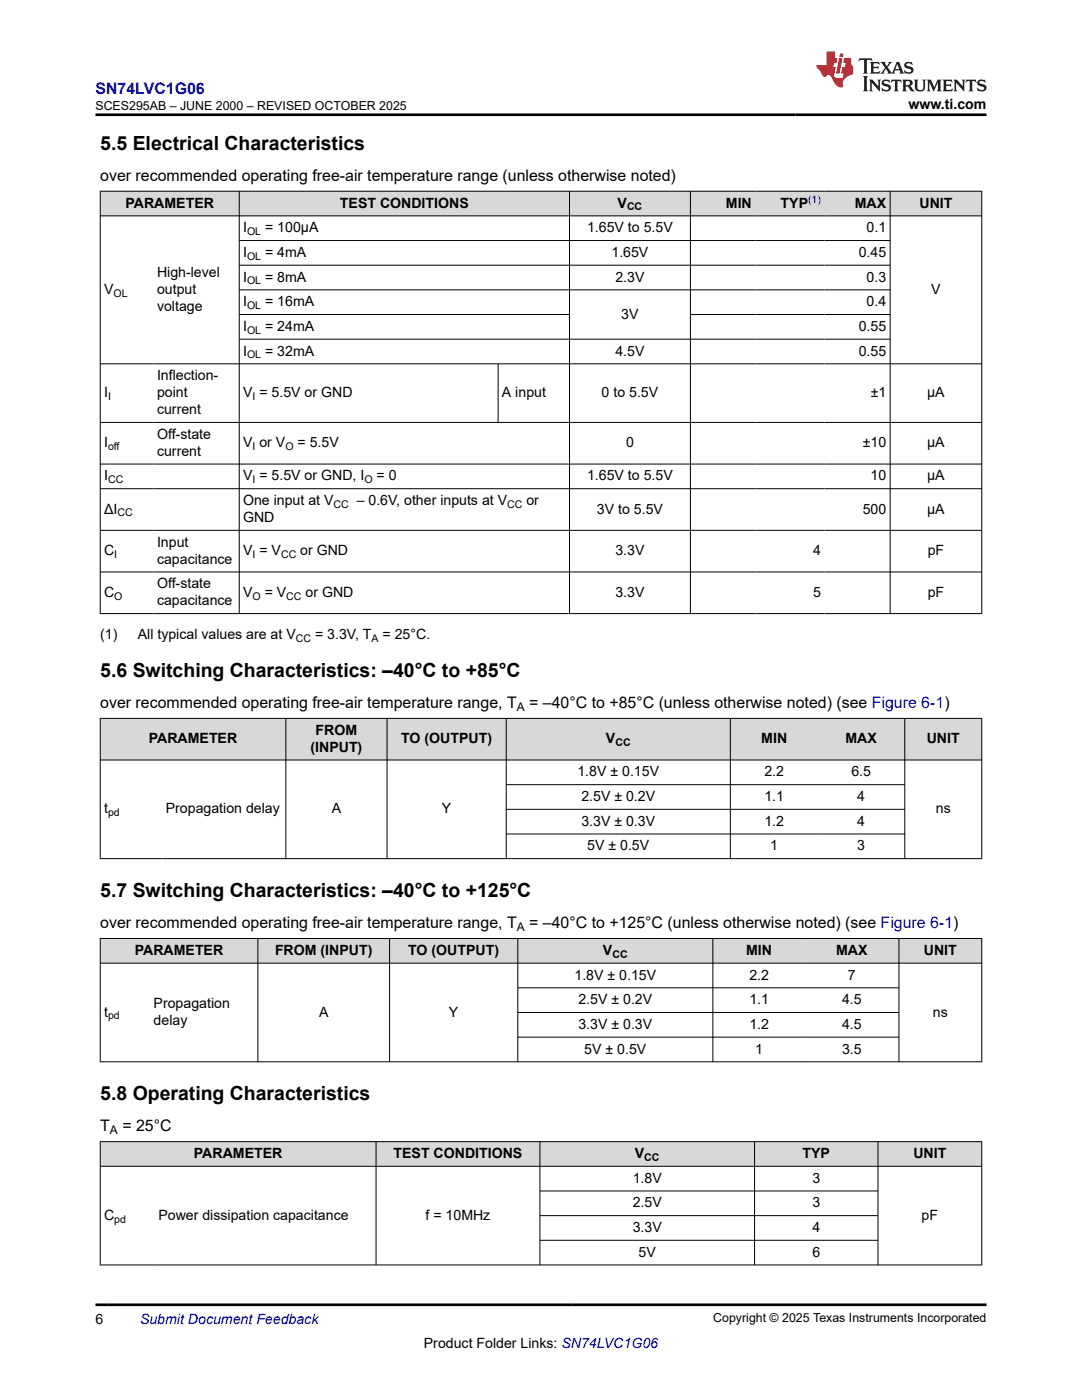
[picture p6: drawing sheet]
<svg xmlns="http://www.w3.org/2000/svg" width="216mm" height="279mm" viewBox="0 0 216 279" stroke-linecap="round" stroke-linejoin="round" font-family="sans-serif">
<g fill="#d8d8d8">
<path d="M20 38.2h175.9v4.9h-175.9z" fill-rule="evenodd"/>
<path d="M20.1 38.2h27.6v4.8h-27.6z" fill-rule="evenodd"/>
<path d="M47.8 38.2h65.8v4.8h-65.8z" fill-rule="evenodd"/>
<path d="M113.7 38.2h24v4.8h-24z" fill-rule="evenodd"/>
<path d="M137.8 38.2h12.9v4.8h-12.9z" fill-rule="evenodd"/>
<path d="M150.7 38.2h13.8v4.8h-13.8z" fill-rule="evenodd"/>
<path d="M164.5 38.2h13.1v4.8h-13.1z" fill-rule="evenodd"/>
<path d="M177.7 38.2h18.1v4.8h-18.1z" fill-rule="evenodd"/>
</g>
<g fill="none" stroke="#000" stroke-width=".2">
<path d="M19.9 38.2h176.1M20 38.1v84.4M47.7 38.1v84.4M113.6 38.1v84.4M137.8 38.1v84.4M177.6 38.1v84.4M195.9 38.1v84.4M19.9 43.1h176.1M47.7 48h130M47.7 52.9h130M47.7 57.8h130M19.9 72.6h176.1"/>
<path d="M47.7 62.8h66M47.7 67.7h130M99.4 72.6v11.8M137.8 62.8h39.9M19.9 84.3h176.1M19.9 92.6h176.1M19.9 97.5h176.1M19.9 105.8h176.1M19.9 114.2h176.1M19.9 122.5h176.1"/>
</g>
<g fill="#d8d8d8">
<path d="M20 143.4h175.9v8.3h-175.9z" fill-rule="evenodd"/>
<path d="M20.1 143.4h36.9v8.2h-36.9z" fill-rule="evenodd"/>
<path d="M57.1 143.4h20.1v8.2h-20.1z" fill-rule="evenodd"/>
<path d="M77.3 143.4h23.7v8.2h-23.7z" fill-rule="evenodd"/>
<path d="M101.1 143.4h44.6v8.2h-44.6z" fill-rule="evenodd"/>
<path d="M145.8 143.4h17.4v8.2h-17.4z" fill-rule="evenodd"/>
<path d="M163.2 143.4h17.3v8.2h-17.3z" fill-rule="evenodd"/>
<path d="M180.6 143.4h15.2v8.2h-15.2z" fill-rule="evenodd"/>
</g>
<g fill="none" stroke="#000" stroke-width=".2">
<path d="M19.9 143.4h176.1M19.9 151.7h176.1M20 143.3v28.1M57 143.3v28.1M77.2 143.3v28.1M101 143.3v28.1M101 156.6h79.6M145.7 143.3v28.1M180.5 143.3v28.1M195.9 143.3v28.1M19.9 171.4h176.1M101 161.5h79.6"/>
<path d="M101 166.4h79.6"/>
</g>
<g fill="#d8d8d8">
<path d="M20 187.3h175.9v4.9h-175.9z" fill-rule="evenodd"/>
<path d="M20.1 187.4h31.3v4.8h-31.3z" fill-rule="evenodd"/>
<path d="M51.5 187.4h26.2v4.8h-26.2z" fill-rule="evenodd"/>
<path d="M77.8 187.4h25.5v4.8h-25.5z" fill-rule="evenodd"/>
<path d="M103.4 187.4h38.8v4.8h-38.8z" fill-rule="evenodd"/>
<path d="M142.3 187.4h18.4v4.8h-18.4z" fill-rule="evenodd"/>
<path d="M160.7 187.4h18.6v4.8h-18.6z" fill-rule="evenodd"/>
<path d="M179.4 187.4h16.4v4.8h-16.4z" fill-rule="evenodd"/>
</g>
<g fill="none" stroke="#000" stroke-width=".2">
<path d="M19.9 187.3h176.1M19.9 192.2h176.1M20 187.2v24.8M51.5 187.2v24.8M77.7 187.2v24.8M103.3 187.2v24.8M103.3 197.1h76.1M142.2 187.2v24.8M179.4 187.2v24.8M195.9 187.2v24.8M19.9 211.9h176.1M103.3 202.1h76.1"/>
<path d="M103.3 207h76.1"/>
</g>
<g fill="#d8d8d8">
<path d="M20 227.8h175.9v5h-175.9z" fill-rule="evenodd"/>
<path d="M20.1 227.9h54.9v4.8h-54.9z" fill-rule="evenodd"/>
<path d="M75.1 227.9h32.6v4.8h-32.6z" fill-rule="evenodd"/>
<path d="M107.8 227.9h42.7v4.8h-42.7z" fill-rule="evenodd"/>
<path d="M150.6 227.9h24.5v4.8h-24.5z" fill-rule="evenodd"/>
<path d="M175.3 227.9h20.5v4.8h-20.5z" fill-rule="evenodd"/>
</g>
<path d="M19.9 227.8h176.1M19.9 232.8h176.1M20 227.8v24.7M75 227.8v24.7M107.7 227.8v24.7M107.7 237.7h67.6M150.6 227.8v24.7M175.2 227.8v24.7M195.9 227.8v24.7M19.9 252.4h176.1M107.7 242.6h67.6M107.7 247.5h67.6" fill="none" stroke="#000" stroke-width=".2"/>
<path d="M171.5 11.6l-.2 .6 .5-.2h.6v.1v2.2l-.2 .4h1l-.2-.4v-2.2v-.1h.5l.6 .2-.2-.6zM173.6 12.4l.2 .3v1.6l-.2 .4h1.9l.1-.6a1.08 1.08 0 0 1-1.3 .2v-.7h.6l.4 .2v-.7l-.4 .2h-.6v-.5l.2-.2a1 1 0 0 1 1 .3l-.1-.5zM175.7 12.4l.9 1.1-1 1.2h.9l-.2-.2 .5-.8 .4 .8-.2 .2h1.6l-.2-.2 .2-.5h.9l.1 .5-.1 .2h.9l-.2-.4-.8-1.9h-.5l-.9 2.1-.9-1.1 .9-1h-.8l.2 .2-.4 .6-.4-.6 .2-.2zM179 12.8l.4 1h-.7zM180.7 12.5a.65 .65 0 0 0-.2 .7 .65 .65 0 0 0 .6 .5l.6 .1 .1 .3a.79 .79 0 0 1-.7 .4 .79 .79 0 0 1-.7-.5l.1 .7 .2-.1a.93 .93 0 0 0 1.1 0 .93 .93 0 0 0 .4-.9 1.46 1.46 0 0 0-1.2-.6l-.1-.3a1.09 1.09 0 0 1 1.2 .2l-.2-.6-.1 .1-.5-.2zM172.2 15.2l.2 .4v2.2l-.2 .4h1l-.2-.4v-2.2l.2-.4zM173.4 15.9l.2 .4v1.5l-.2 .4h.8l-.3-.4 .1-1.3 1.6 1.8v-2l.2-.4h-.7l.1 .2 .1 1.1-1.2-1.3zM176.2 16a.65 .65 0 0 0-.2 .8 .65 .65 0 0 0 .6 .4l.6 .2 .1 .2a.79 .79 0 0 1-.7 .4 .79 .79 0 0 1-.7-.5l.1 .7 .2-.1a.93 .93 0 0 0 1.1 .1 .93 .93 0 0 0 .4-1 1.46 1.46 0 0 0-1.2-.5l-.1-.4a1.09 1.09 0 0 1 1.2 .2l-.1-.6-.2 .1-.5-.1zM177.9 15.9l-.1 .6a.63 .63 0 0 1 .8-.3v1.6l-.3 .4h1l-.2-.4v-1.6a.66 .66 0 0 1 .8 .3l-.1-.6zM180 15.9l.2 .4v1.5l-.2 .4h1l-.2-.2-.1-.7h.5l.1 .2a.79 .79 0 0 0 1.2 .6l-1-.9a.61 .61 0 0 0 .6-.6 .61 .61 0 0 0-.5-.7zM180.8 16.2h.1a.47 .47 0 0 1 .5 .1 .47 .47 0 0 1 .1 .5l-.1 .1-.7 .1zM182.3 15.9l.2 .2a2.27 2.27 0 0 0 .4 2 1.04 1.04 0 0 0 1.7-.7v-1.3l.2-.2h-.8l.2 .4v1.1a.6 .6 0 0 1-.6 .6 .6 .6 0 0 1-.6-.6v-1.1l.3-.4zM184.9 15.9l.2 .4v1.5l-.2 .4h.8l-.3-.4v-1.4l.9 1.9 .9-1.9v1.4l-.3 .4h1l-.2-.4v-1.5l.2-.4h-.8l-.7 1.5-.6-1.5zM188.1 15.9l.2 .4v1.5l-.2 .4h1.9l.1-.6a1.09 1.09 0 0 1-1.3 .2v-.7h.6l.4 .2v-.6l-.4 .2h-.6v-.6l.2-.1a1.01 1.01 0 0 1 1 .3l-.1-.6zM190.2 15.9l.3 .4v1.5l-.3 .4h.8l-.2-.4v-1.3l1.6 1.8v-2l.2-.4h-.7l.2 .2v1.1l-1.2-1.3zM192.8 15.9l-.1 .6a.63 .63 0 0 1 .8-.3v1.6l-.3 .4h1l-.2-.4v-1.6a.66 .66 0 0 1 .8 .3l-.1-.6zM195.2 16a.65 .65 0 0 0-.2 .8 .65 .65 0 0 0 .6 .4l.6 .2 .2 .2a.79 .79 0 0 1-.7 .4 .79 .79 0 0 1-.7-.5l.1 .7 .2-.1a.93 .93 0 0 0 1 .1 .93 .93 0 0 0 .5-1 1.46 1.46 0 0 0-1.3-.5v-.4a1.09 1.09 0 0 1 1.2 .2l-.2-.6-.2 .1-.5-.1z" fill="#231f20"/>
<path d="M164.9 10.3v2.7h-2l.1 .4 .8 1a.95 .95 0 0 0 1 .9 .59 .59 0 0 1 .5-.4 .59 .59 0 0 1 .5 .3l.4 .8a1.59 1.59 0 0 0 2.1 1.4 1.61 1.61 0 0 1 1-2.3l1-.3-.1-1.5a1.59 1.59 0 0 1-.3-1.7h-1.5l-.2 .9h.6l-.2 .9h-.5l-.2 .9v.3l.4 .1-.1 .9h-.7a.73 .73 0 0 1-1-.7l.3-1.5h-.5l.1-.9h.5l.2-.9h-.5v-1.3zM167.4 11.6l-.6 3.1h.7l.6-3.1zM167.6 10.7l-.1 .6h.7l.1-.6z" fill="#ed1c24"/>
<path d="M19 22.9h177.8M19 260.4h177.8" fill="none" stroke="#000" stroke-width=".53"/>
<g font-size="3.9">
<text x="20" y="29.9">5.5 Electrical Characteristics</text>
<text x="20" y="135.1">5.6 Switching Characteristics: –40°C to +85°C</text>
<text x="20" y="179">5.7 Switching Characteristics: –40°C to +125°C</text>
<text x="20" y="219.6">5.8 Operating Characteristics</text>
</g>
<text font-size="3.2" fill="#00f" x="19" y="18.7">SN74LVC1G06</text>
<g font-size="3.2">
<text x="20" y="36.1">over recommended operating free-air temperature range (unless otherwise noted)</text>
<text x="20" y="141.3">over recommended operating free-air temperature range, T</text>
<text x="105.6" y="141.3">= –40°C to +85°C (unless otherwise noted) (see Figure 6-1)</text>
<text x="20" y="185.2">over recommended operating free-air temperature range, T</text>
<text x="105.6" y="185.2">= –40°C to +125°C (unless otherwise noted) (see Figure 6-1)</text>
<text x="20" y="225.7">T</text>
<text x="24.4" y="225.7">= 25°C</text>
</g>
<g font-size="2.8">
<text x="181.3" y="21.8">www.ti.com</text>
<text x="25" y="41.4">PARAMETER</text>
<text x="67.8" y="41.4">TEST CONDITIONS</text>
<text x="123.2" y="41.4">V</text>
<text x="144.9" y="41.4">MIN</text>
<text x="155.8" y="41.4">TYP</text>
<text x="170.6" y="41.4">MAX</text>
<text x="183.5" y="41.4">UNIT</text>
<text x="48.5" y="46.4">I</text>
<text x="52.9" y="46.4">= 100μA</text>
<text x="117.1" y="46.4">1.65V to 5.5V</text>
<text x="172.9" y="46.4">0.1</text>
<text x="48.5" y="51.3">I</text>
<text x="52.9" y="51.3">= 4mA</text>
<text x="122" y="51.3">1.65V</text>
<text x="171.4" y="51.3">0.45</text>
<text x="20.8" y="58.7">V</text>
<text x="31.3" y="55.3">High-level</text>
<text x="31.3" y="58.7">output</text>
<text x="48.5" y="56.2">I</text>
<text x="52.9" y="56.2">= 8mA</text>
<text x="122.8" y="56.2">2.3V</text>
<text x="172.9" y="56.2">0.3</text>
<text x="185.8" y="58.7">V</text>
<text x="31.3" y="62">voltage</text>
<text x="48.5" y="61.1">I</text>
<text x="52.9" y="61.1">= 16mA</text>
<text x="124" y="63.6">3V</text>
<text x="172.9" y="61.1">0.4</text>
<text x="48.5" y="66">I</text>
<text x="48.5" y="71">I</text>
<text x="52.9" y="66">= 24mA</text>
<text x="52.9" y="71">= 32mA</text>
<text x="122.8" y="71">4.5V</text>
<text x="171.4" y="66">0.55</text>
<text x="171.4" y="71">0.55</text>
<text x="31.3" y="75.9">Inflection-</text>
<text x="20.8" y="79.3">I</text>
<text x="31.3" y="79.3">point</text>
<text x="31.3" y="82.7">current</text>
<text x="48.5" y="79.3">V = 5.5V or GND</text>
<text x="100.2" y="79.3">A input</text>
<text x="120.1" y="79.3">0 to 5.5V</text>
<text x="173.7" y="79.3">±1</text>
<text x="185" y="79.3">µA</text>
<text x="20.8" y="89.3">I</text>
<text x="31.3" y="87.6">Off-state</text>
<text x="48.5" y="89.3">V or V</text>
<text x="59.4" y="89.3">= 5.5V</text>
<text x="124.9" y="89.3">0</text>
<text x="172.2" y="89.3">±10</text>
<text x="185" y="89.3">µA</text>
<text x="20.8" y="95.9">I</text>
<text x="31.3" y="91">current</text>
<text x="48.5" y="95.9">V = 5.5V or GND, I</text>
<text x="75.1" y="95.9">= 0</text>
<text x="117.1" y="95.9">1.65V to 5.5V</text>
<text x="173.7" y="95.9">10</text>
<text x="185" y="95.9">µA</text>
<text x="48.5" y="100.8">One input at V</text>
<text x="71.2" y="100.8">– 0.6V, other inputs at V</text>
<text x="105" y="100.8">or</text>
<text x="20.8" y="102.5">ΔI</text>
<text x="48.5" y="104.2">GND</text>
<text x="119.1" y="102.5">3V to 5.5V</text>
<text x="172.1" y="102.5">500</text>
<text x="185" y="102.5">µA</text>
<text x="20.8" y="110.8">C</text>
<text x="31.3" y="109.1">Input</text>
<text x="31.3" y="112.5">capacitance</text>
<text x="48.5" y="110.8">V = V</text>
<text x="59.9" y="110.8">or GND</text>
<text x="122.8" y="110.8">3.3V</text>
<text x="162.3" y="110.8">4</text>
<text x="185.1" y="110.8">pF</text>
<text x="20.8" y="119.1">C</text>
<text x="31.3" y="117.4">Off-state</text>
<text x="48.5" y="119.1">V</text>
<text x="52.8" y="119.1">= V</text>
<text x="61" y="119.1">or GND</text>
<text x="122.8" y="119.1">3.3V</text>
<text x="162.3" y="119.1">5</text>
<text x="185.1" y="119.1">pF</text>
<text x="31.3" y="120.8">capacitance</text>
<text x="20" y="127.6">(1)</text>
<text x="27.5" y="127.6">All typical values are at V</text>
<text x="62.9" y="127.6">= 3.3V, T</text>
<text x="76.3" y="127.6">= 25°C.</text>
<text x="29.7" y="148.3">PARAMETER</text>
<text x="63" y="146.6">FROM</text>
<text x="80.1" y="148.3">TO (OUTPUT)</text>
<text x="120.9" y="148.3">V</text>
<text x="151.9" y="148.3">MIN</text>
<text x="168.7" y="148.3">MAX</text>
<text x="184.9" y="148.3">UNIT</text>
<text x="62" y="150">(INPUT)</text>
<text x="115.2" y="155">1.8V ± 0.15V</text>
<text x="152.5" y="155">2.2</text>
<text x="169.9" y="155">6.5</text>
<text x="116" y="159.9">2.5V ± 0.2V</text>
<text x="152.5" y="159.9">1.1</text>
<text x="171.1" y="159.9">4</text>
<text x="20.8" y="162.3">t</text>
<text x="33.1" y="162.3">Propagation delay</text>
<text x="66.2" y="162.3">A</text>
<text x="88.2" y="162.3">Y</text>
<text x="116" y="164.8">3.3V ± 0.3V</text>
<text x="152.5" y="164.8">1.2</text>
<text x="171.1" y="164.8">4</text>
<text x="186.7" y="162.3">ns</text>
<text x="117.2" y="169.7">5V ± 0.5V</text>
<text x="153.7" y="169.7">1</text>
<text x="171.1" y="169.7">3</text>
<text x="26.9" y="190.6">PARAMETER</text>
<text x="54.9" y="190.6">FROM (INPUT)</text>
<text x="81.5" y="190.6">TO (OUTPUT)</text>
<text x="120.3" y="190.6">V</text>
<text x="148.9" y="190.6">MIN</text>
<text x="166.9" y="190.6">MAX</text>
<text x="184.3" y="190.6">UNIT</text>
<text x="114.6" y="195.5">1.8V ± 0.15V</text>
<text x="149.5" y="195.5">2.2</text>
<text x="169.2" y="195.5">7</text>
<text x="20.8" y="202.9">t</text>
<text x="30.7" y="201.2">Propagation</text>
<text x="63.7" y="202.9">A</text>
<text x="89.6" y="202.9">Y</text>
<text x="115.4" y="200.4">2.5V ± 0.2V</text>
<text x="149.5" y="200.4">1.1</text>
<text x="168" y="200.4">4.5</text>
<text x="186.1" y="202.9">ns</text>
<text x="30.7" y="204.6">delay</text>
<text x="115.4" y="205.3">3.3V ± 0.3V</text>
<text x="149.5" y="205.3">1.2</text>
<text x="168" y="205.3">4.5</text>
<text x="116.6" y="210.3">5V ± 0.5V</text>
<text x="150.7" y="210.3">1</text>
<text x="168" y="210.3">3.5</text>
<text x="38.7" y="231.1">PARAMETER</text>
<text x="78.5" y="231.1">TEST CONDITIONS</text>
<text x="126.7" y="231.1">V</text>
<text x="160.1" y="231.1">TYP</text>
<text x="182.3" y="231.1">UNIT</text>
<text x="126.2" y="236">1.8V</text>
<text x="162.1" y="236">3</text>
<text x="20.8" y="243.4">C</text>
<text x="31.6" y="243.4">Power dissipation capacitance</text>
<text x="84.9" y="243.4">f = 10MHz</text>
<text x="126.2" y="241">2.5V</text>
<text x="126.2" y="245.9">3.3V</text>
<text x="162.1" y="241">3</text>
<text x="162.1" y="245.9">4</text>
<text x="183.9" y="243.4">pF</text>
<text x="127.4" y="250.8">5V</text>
<text x="162.1" y="250.8">6</text>
<text x="19" y="264.2">6</text>
<text x="84.6" y="269">Product Folder Links: SN74LVC1G06</text>
</g>
<text font-size="2.8" fill="#00f" x="27.9" y="264.2">Submit Document Feedback</text>
<g font-size="2.5">
<text x="19" y="21.9">SCES295AB – JUNE 2000 – REVISED OCTOBER 2025</text>
<text x="142.3" y="263.9">Copyright © 2025 Texas Instruments Incorporated</text>
</g>
<g font-size="2.4">
<text x="103.1" y="141.9">A</text>
<text x="103.1" y="185.8">A</text>
<text x="21.9" y="226.4">A</text>
</g>
<g font-size="2.1">
<text x="125.1" y="42">CC</text>
<text x="49.3" y="46.9">OL</text>
<text x="49.3" y="51.8">OL</text>
<text x="22.6" y="59.2">OL</text>
<text x="49.3" y="56.8">OL</text>
<text x="49.3" y="61.7">OL</text>
<text x="49.3" y="66.6">OL</text>
<text x="49.3" y="71.5">OL</text>
<text x="21.6" y="79.8">I</text>
<text x="50.4" y="79.8">I</text>
<text x="21.6" y="89.8">off</text>
<text x="50.4" y="89.8">I</text>
<text x="56.9" y="89.8">O</text>
<text x="21.6" y="96.5">CC</text>
<text x="50.4" y="96.5">I</text>
<text x="66.5" y="101.4">CC</text>
<text x="72.7" y="96.5">O</text>
<text x="101.2" y="101.4">CC</text>
<text x="23.4" y="103.1">CC</text>
<text x="22.8" y="111.4">I</text>
<text x="50.4" y="111.4">I</text>
<text x="56.1" y="111.4">CC</text>
<text x="22.8" y="119.7">O</text>
<text x="50.4" y="119.7">O</text>
<text x="57.1" y="119.7">CC</text>
<text x="59" y="128.2">CC</text>
<text x="74.1" y="128.2">A</text>
<text x="122.8" y="148.9">CC</text>
<text x="21.6" y="162.9">pd</text>
<text x="122.2" y="191.1">CC</text>
<text x="21.6" y="203.4">pd</text>
<text x="128.6" y="231.7">CC</text>
<text x="22.8" y="244">pd</text>
</g>
<text font-size="2.1" fill="#00f" x="161.3" y="40.5">(1)</text>
</svg>
